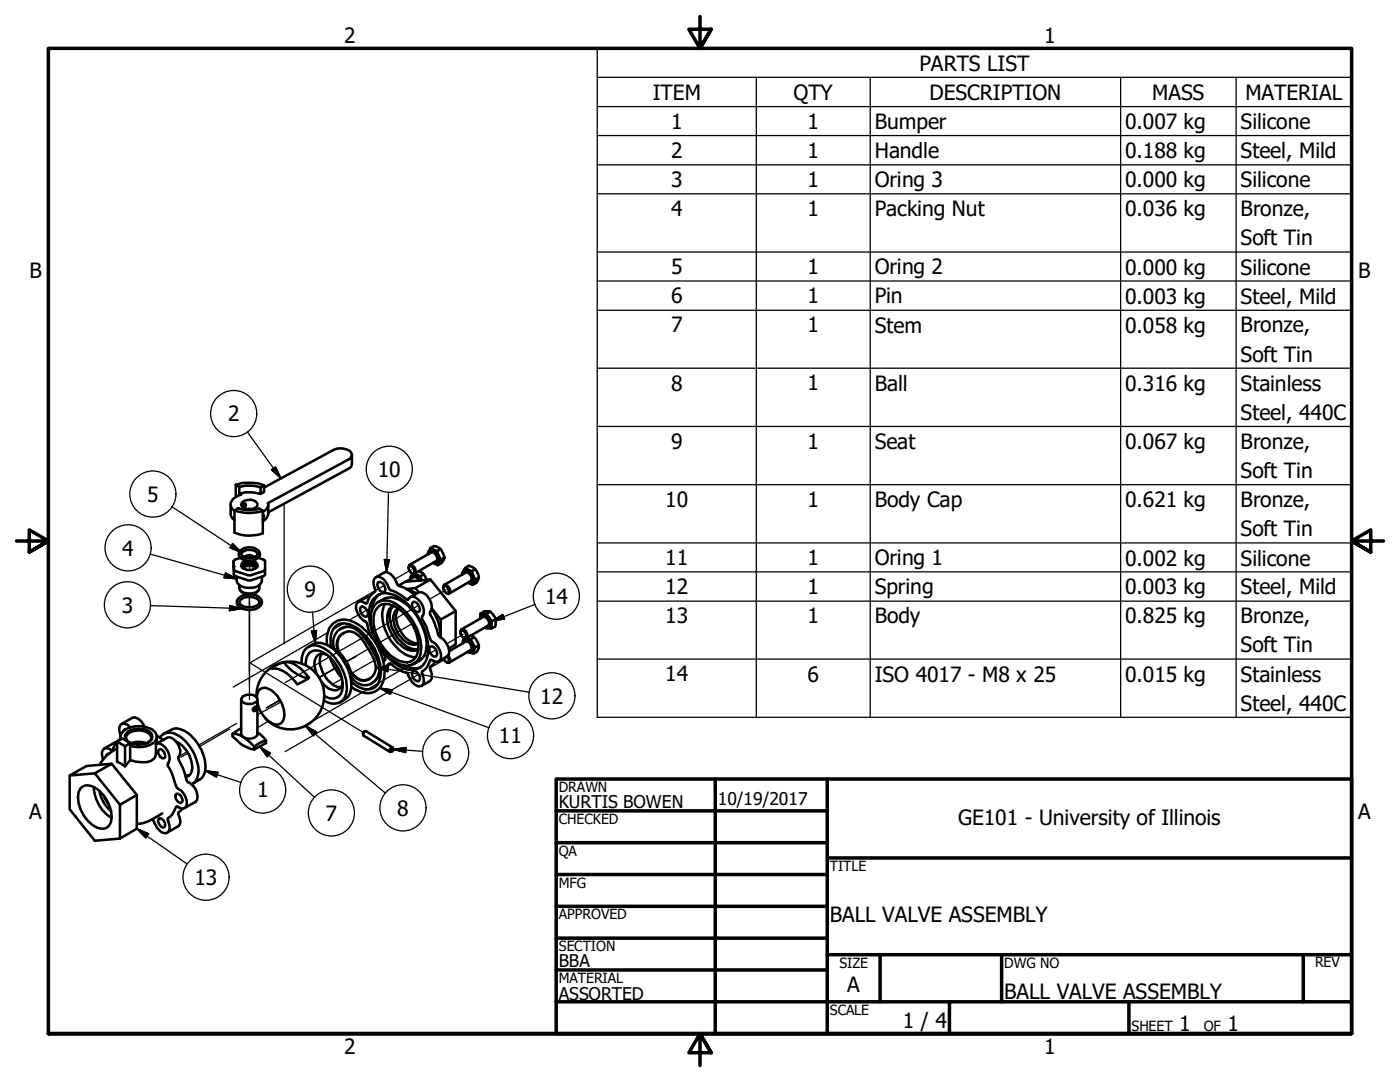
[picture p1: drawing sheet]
<svg xmlns="http://www.w3.org/2000/svg" width="279mm" height="216mm" viewBox="0 0 279 216" stroke-linecap="round" stroke-linejoin="round" font-family="sans-serif">
<!-- layer: Tweak Trail (ANSI) -->
<g fill="none" stroke="#000" stroke-width=".25">
<path d="M49.8 110.6v.8M49.8 111.9v1.8M49.8 118.6v2.6M56.7 100.5v28M76.6 116.8l-26.6 15.4M82.1 113.7l-3.3 1.9M89 117.7l-3.3 1.9M49.8 135.9v-.6v4.3M49.8 132.2l22.7 14M49.8 121.7v14.8M55.8 139.7h.1M55.9 139.7l-2.8 1.6"/>
<path d="M55.9 139.7l-2.6 1.5M65.4 126.2l-18.9 10.9M67.3 133.1l-3.6 2.1 1.8-1.1M68.3 135.4l-1.9 1.1M68.6 124.4l-2.1 1.2M71 131l-1.8 1M71.2 130.9l-2 1.1M73.2 121.7l-3.5 2.1M73.5 129.5l-4.3 2.5M74.5 129l-.3 .2M74.7 131.8l-4.4 2.5M75.5 131.3l-.2 .1"/>
<path d="M76.6 130.6l-.4 .3M82.2 124.5l-7.1 4.1M83.6 120.8l-26.7 15.4M83.6 134.6l-26.7 15.4M87 129.7l-26.7 15.4M89 131.4l-3.2 1.9M92.5 126.6l-3.3 1.9M37.4 150l-1.6 .9M37.5 150.3l-1.4 .8M45.8 145.5l-6 3.5M47.2 144.3l-7.5 4.4M53.6 143.9l-2.2 1.3"/>
<path d="M56.1 140.1l-4.7 2.5"/>
</g>
<!-- layer: Visible (ANSI) -->
<g fill="none" stroke="#000" stroke-width=".51">
<path d="M47.1 96.7a9.2 9.2 0 0 1 5.6 .1M47.8 98.5l1.2-.3h1.2l1.8 .4M47.8 97.2l1.2-.3h1.2l1.8 .3M47.8 97.2l-.7-.5v2.4M47.8 98.5l.3 .2-.5 .2a2.12 2.12 0 0 0-1.6 1.8 1.73 1.73 0 0 0 .8 1.3M47.8 97.2v1.3M52 97.2l.7-.4v1.4l-.7 .4M52 97.2v1.4M52.7 97.3l13.7-7.4a3.2 3.2 0 0 1 3.6 .3 .98 .98 0 0 1-.5 1.5l-16 8.7a1.61 1.61 0 0 1-1 1.8M70.2 90.7v1.9a1.04 1.04 0 0 1-.7 .9l-16 8.7M46 100.6v2.2l.3 .5 .5 .5M46.6 112v1"/>
<path d="M46.7 113.6l.4 .4 2.6 .8 2.8-.8 .4-.4M46.8 101.9l.8-.5 1.7 .4 1.9-.1 .6-.2 .7 .4M46.8 101.9a8.4 8.4 0 0 0 5.7 0M46.8 101.9v4.4a7.9 7.9 0 0 0 5.7 .1v-4.5M47.2 115.1a1.9 1.9 0 0 0 2.1 2.2 2.58 2.58 0 0 0 2.9-1.2l.1-1M47.5 119.5a3.4 3.4 0 0 1 4.6 0 1.19 1.19 0 0 1-.6 1.8 3.2 3.2 0 0 1-4.2-.8l-.1-.4zM47.8 116.7a1.5 1.5 0 0 0 1.7 1.7h.5a1.5 1.5 0 0 0 1.8-1.7M47.8 110a2.71 2.71 0 0 1 4 .2 1.32 1.32 0 0 1-1.3 1.6 2.59 2.59 0 0 1-2.8-.9l-.1-.3zM47.9 117.7a2.53 2.53 0 0 0 3.7 0M48 111.3l-1 .3-.4 .4M48.1 119.6a2.81 2.81 0 0 1 3.7 .4v.1a1.77 1.77 0 0 1-2 1.1 1.95 1.95 0 0 1-2-1.1zM48.3 101.1l.1-.1a.46 .46 0 0 1 .6-.5v.4l-.4 .4"/>
<path d="M48.3 100.3a2.06 2.06 0 0 1 3 .1 .87 .87 0 0 1-.9 1.1 1.79 1.79 0 0 1-2.3-.8zM48.3 112.8a2.14 2.14 0 0 1 3.1 .2 3.1 3.1 0 0 0-3.2 0zM48.4 113.3a2.61 2.61 0 0 1 2.7 0M48.4 110.2a2.18 2.18 0 0 1 3 .2 1.08 1.08 0 0 1-1.3 1 1.69 1.69 0 0 1-2-.8zM48.6 111.1a2.3 2.3 0 0 1 2.3 0M49.5 101.6h.6M49.5 111.9l-.4 .1a.83 .83 0 0 0-.9 .7 .83 .83 0 0 0 .8 .9 1.9 1.9 0 0 0 2.4-.7 1.12 1.12 0 0 0-1.4-1M51.6 111.3l1.2 .5 .1 2.8-.4 .4-2.6 .8-2.8-.8-.4-.3-.1-2.7M52.5 102.7a.4 .4 0 0 1 .2 .4 .4 .4 0 0 1-.2 .3M53.5 100.6v2.2a1.93 1.93 0 0 1-1 1.2M73.8 119.1h-.5l-1.7 1M74.4 119.7a3.5 3.5 0 0 1 4.6-.8 12.7 12.7 0 0 1 6.4 11.7 3.4 3.4 0 0 1-5.3 2.6 12.8 12.8 0 0 1-6.4-11.8l.2-.6z"/>
<path d="M75 115.2l1.6-.9a1.45 1.45 0 0 1 1.8 .6l.9 1.7 .3 .3a8.1 8.1 0 0 1 3.1 1.8M75.5 116.1a1.34 1.34 0 0 1 1.2 2 1.34 1.34 0 0 1-1.2-2zM75.6 118.6l-.6 .7a4.2 4.2 0 0 0-.8 2.7M79.6 116.8l1.3-.7 5-.5-3 1.7-1.8 .2M81.3 117.7l.9 .2 1 .5M81.5 113.3v-.1a.42 .42 0 0 1 .2-.5 .42 .42 0 0 1 .5 .1 1.09 1.09 0 0 1 .5 1.7l-.6-.2M81.7 113a.83 .83 0 0 1 .9 .4 .83 .83 0 0 1-.2 1 1.04 1.04 0 0 1-.7-1.4zM81.7 112.7l4.3-2.5a1.14 1.14 0 0 1 1.1 1.8l-4.4 2.4M81.9 119.2l1.5-1a2.2 2.2 0 0 1 2.4 1.5 2.58 2.58 0 0 1 0 2.7l.9 1.8 .8 2.6a4 4 0 0 1 2.1 3.6l-.3 .5-1.7 1.1M82 115.4a.69 .69 0 0 1 .5-.6 .69 .69 0 0 1 .7 .1l.7 .9M82.4 114.5l-.5 .7 .1 .3M82.4 114.7a1.31 1.31 0 0 1 1.7 1.1"/>
<path d="M82.8 114.4l1.1 .6M82.9 117.3l.7 .9M83.6 115.8l-.3-.4-.4-.3h-.3l-1.6 1M83.6 114a2.41 2.41 0 0 1 1.6 1.7M84.6 114.6l-.7 .4 .2 .8M85.5 110.6a.63 .63 0 0 1 .4-.8 .63 .63 0 0 1 .8 .2 1.63 1.63 0 0 1 .5 2.4l-.2 .1-.5-.2M85.8 109.9a1.38 1.38 0 0 1 1.8 1.1v.3a.88 .88 0 0 1-.4 1.1M85.9 109.3a1.37 1.37 0 0 1 2 .3l.3 .4a1.66 1.66 0 0 1-.8 2.8l-.9-.5M85.9 115.6l5 6.3M87.2 110l-1.3-.7-.6 1.1 .1 .2M87.9 109.6l-.7 .4 .7 1.7M88.5 117.3a.48 .48 0 0 1 .4-.7 1.29 1.29 0 0 1 .8 1.8 .46 .46 0 0 1-.7-.1"/>
<path d="M88.6 117a.87 .87 0 0 1 .8 .4 .87 .87 0 0 1-.1 1 .96 .96 0 0 1-.7-1.4zM88.6 116.7l4.4-2.5a1.14 1.14 0 0 1 .9 1.8l-4.2 2.4M88.7 111.3l-.8 .4-.5 1.1M92.7 113.9a1.31 1.31 0 0 1 1.7 1l.2 1-.4 .4M92.8 113.3l.7-.4a2.35 2.35 0 0 1 2 2.6 1.87 1.87 0 0 1-1.2 1.2l-.9-.4 .3 .1a.63 .63 0 0 0 .7-.2 .63 .63 0 0 0 0-.7 1.63 1.63 0 0 0-1.8-1.6l-.2 .7M94.1 114l-1.3-.7-.6 1.1 .1 .2M94.9 113.6l-.8 .4 .8 1.7M95.6 115.3l-.7 .4-.6 1M48.1 139.6v6.8a1.79 1.79 0 0 0 2.6 .8l.7-.5v-7.1M48.4 139.1a2.1 2.1 0 0 1 3 .3 1.08 1.08 0 0 1-1.2 1.1h-.8l-.7-.2a.68 .68 0 0 1-.6-.5 .68 .68 0 0 1 .3-.7zM51.2 139.2a1.59 1.59 0 0 1 .7-1.6 1.59 1.59 0 0 1 1.7-.1 6.1 6.1 0 0 1 3.1 5.6 1.59 1.59 0 0 1-1 1.4 1.59 1.59 0 0 1-1.7-.4 6.6 6.6 0 0 1-2.6-3.8M56.6 132.1a5.5 5.5 0 0 0-2.4 1.3 5.4 5.4 0 0 1 4.7 2.6l.4 .5 2.4-1.2a6.8 6.8 0 0 1-5.1-3.2 4.6 4.6 0 0 1 4.1 2l1 1.2"/>
<path d="M60.2 132.4a3 3 0 0 1 2.2-3.6 6.5 6.5 0 0 1 5.2 3.5 7.6 7.6 0 0 1 1.4 6.5 2.73 2.73 0 0 1-4.4 1M61 132.7a2.34 2.34 0 0 1 2.2-2.9 6.9 6.9 0 0 1 4.8 4.7 4.6 4.6 0 0 1-.2 4.3 2.3 2.3 0 0 1-3.1 .1M61.5 129.1a3.3 3.3 0 0 1 4.3-.1 9.6 9.6 0 0 1 4.2 8.6 3.1 3.1 0 0 1-2.1 2.5M63 134.2a6.8 6.8 0 0 0-7.7-1.7 6.8 6.8 0 0 0-4.1 6.6M63 134.2l.6 .9 .9 1.9M64.1 136a3.2 3.2 0 0 0 3.3 1.7 1.59 1.59 0 0 0 1-1.6M64.2 130.4a4 4 0 0 0 .3 4 5.2 5.2 0 0 0 3.1 2.7h.5M64.5 137a6.8 6.8 0 0 1-3.3 7.7 6.8 6.8 0 0 1-8.3-1.4M65.2 130.6a1.68 1.68 0 0 0-1.8 .2 1.68 1.68 0 0 0-.7 1.6l.2 1.1 .3 1.1M65.3 128.7a4.5 4.5 0 0 1 2-4.8 4.6 4.6 0 0 1 4.5 .9 12.1 12.1 0 0 1 4.9 10.1 3.4 3.4 0 0 1-5.1 3l-1.5-.9M65.8 129a7.4 7.4 0 0 1 4.3 7.4M65.8 131.1a12.9 12.9 0 0 0 2.5 4.2"/>
<path d="M66 129.1a4.8 4.8 0 0 1 .9-4.1 3.1 3.1 0 0 1 3.8 0 11.1 11.1 0 0 1 5.2 9.7 2.63 2.63 0 0 1-1.2 2.5 2.63 2.63 0 0 1-2.8 0l-1.7-1.1M66.7 129.4a3 3 0 0 1 .9-3.6 3 3 0 0 1 3.7 0 15.1 15.1 0 0 1 4.3 7.2 2.98 2.98 0 0 1-1.7 3.5 2.98 2.98 0 0 1-3.7-1.2M67.4 129.9a2.64 2.64 0 0 1 1.1-3.5 2.64 2.64 0 0 1 3.6 1l1.9 2.9a4.5 4.5 0 0 1 .7 4.1 2.43 2.43 0 0 1-4.2 .3l-.5-.5M68 125.5a3.2 3.2 0 0 1 4.5 1.2 14.6 14.6 0 0 1 3.3 6.6 3.2 3.2 0 0 1-1.6 3M68.6 126.3a2.77 2.77 0 0 0-.9 3.9M70 133.9l.4 .5a2.75 2.75 0 0 0 2.6 1.3l.7-.3M72.1 121a1.48 1.48 0 0 1 1.2 1.9 1.15 1.15 0 0 1-1.4-1.3v-.3zM74.1 127.1l-.6-1.7a1.66 1.66 0 0 0-1.2-1.8 3.5 3.5 0 0 1-1.2-3 1.07 1.07 0 0 1 1.9-.2l.3-.1a3.6 3.6 0 0 1 1.6-2.3 3.6 3.6 0 0 1-.2-2.6 1.09 1.09 0 0 1 1.8 .1l.8 1.1 .6 1.1a13.6 13.6 0 0 1 3.5 2 1.06 1.06 0 0 1 .9-.7 1.06 1.06 0 0 1 1 .5 2.81 2.81 0 0 1 .9 3.7l.1 .4a11.2 11.2 0 0 1 1.6 3.9l.1 .4a3.3 3.3 0 0 1 1.8 3.8 1.07 1.07 0 0 1-1.6 0l-.3-.1-.3 .7a3 3 0 0 1-1.4 1.7 3.6 3.6 0 0 1 .2 2.6 1.09 1.09 0 0 1-1.7-.1l-.7-.7-.8-1.5-2-.9-1.3-1-.7 .5-.6 .1M74.7 129.3l-.2 .5M74.8 120.7a3.2 3.2 0 0 1 4.5 0 11 11 0 0 1 4.7 9.2 2.9 2.9 0 0 1-4.1 2.7 10.6 10.6 0 0 1-5.8-10.4zM75.4 121.2a2.18 2.18 0 0 1 2.6-.5 9.3 9.3 0 0 1 5.4 7.3 3.7 3.7 0 0 1-1.2 3.9 4.1 4.1 0 0 1-4.2-1 10.3 10.3 0 0 1-3.5-7.8 2.84 2.84 0 0 1 .9-1.9zM75.4 120.1a3.7 3.7 0 0 1 4.9-.1 11.1 11.1 0 0 1 4.8 9.1 3.7 3.7 0 0 1-2.5 3.4"/>
<path d="M75.7 132.5l.2 .1M75.8 129.9a1.34 1.34 0 0 1 1 1.9l-.3 .2M76.8 120.5a6.8 6.8 0 0 0 .6 6.3 7.7 7.7 0 0 0 5.1 4.3h.5M78 132.5l-.8 .3M78.5 120.8a2.16 2.16 0 0 0-1.2 2.3 7.5 7.5 0 0 0 4.1 6.6 2.12 2.12 0 0 0 2.1-.2 3.9 3.9 0 0 1-3.7-1.7 6.7 6.7 0 0 1-1.8-6.3l.5-.6M79.5 121.4a2.52 2.52 0 0 0-.8 3.1 5.7 5.7 0 0 0 3.4 4.1 1.37 1.37 0 0 0 1.4-.3M79.6 121.5l-.3 .3a4.6 4.6 0 0 0 .9 4.6 4.3 4.3 0 0 0 2.9 1.9h.4M80.4 132.7l1.6 .6a3.1 3.1 0 0 0 2-.2M82.3 134a.76 .76 0 0 1 1.1 .4l.2 .3a.85 .85 0 0 1-.2 1.3 1.56 1.56 0 0 1-1.1-2zM82.4 120.2a1.02 1.02 0 0 1 1.3 .9 .6 .6 0 0 1 .1 .7 .6 .6 0 0 1-.6 .3 1.44 1.44 0 0 1-.8-1.9zM85.8 129.1a1.19 1.19 0 0 1 1.4 1.3l-.2 .6a1.4 1.4 0 0 1-1.2-1.9zM86.2 121.5a10.4 10.4 0 0 1 1.7 5.5"/>
<path d="M86.2 121.4l1.7 2.2v3.4M86.9 132l-1.1 1.2a3.7 3.7 0 0 1 .2 2.4l-.3 .4-1.6 .8M87.9 123.6l3-1.7v6.7l-1.4 .8M87.9 127v.2M89.3 131l.1 .2a.52 .52 0 0 1 .2 .6 .52 .52 0 0 1-.4 .3l-.6-.4-.1-.3M89.4 130.7l.3 .6 .2 .5a.45 .45 0 0 1-.4 .5 .45 .45 0 0 1-.5-.2M89.7 129.9l3.3-1.9a1.14 1.14 0 0 1 .9 1.7l-4.2 2.5M91.9 126.2l.1-.5a1.02 1.02 0 0 1 1.3 1.2 .44 .44 0 0 1-.5 .5l-.2-.1M92 125.9a.84 .84 0 0 1 .9 .4 .84 .84 0 0 1-.1 1 1.04 1.04 0 0 1-.8-1.4zM92.1 125.6l4.3-2.5a1.14 1.14 0 0 1 1 1.7l-4.3 2.5 .8 .3 .9 1.6M92.4 128.3l.1-.3a.63 .63 0 0 1 .5-.5 .63 .63 0 0 1 .6 .3 1.93 1.93 0 0 1 .7 2.2 .61 .61 0 0 1-.9 0M92.5 127.2l.1 .1"/>
<path d="M92.6 127.3l-.3 1.1M92.7 127.6a1.31 1.31 0 0 1 1.7 1.1l.2 .4a.77 .77 0 0 1-.4 1M93.9 126.9a2.22 2.22 0 0 1 1.5 2.8l-.2 .3-.7 .4-1.2-.3M94.6 127.1l-.7 .5M95.6 128.8l-.8 .4-.3 1.2M95.9 122.4l-.1 1a.76 .76 0 0 1 .6-.7 .76 .76 0 0 1 .9 .4l.4 .6a1.11 1.11 0 0 1-.2 1.6l-.7-.1M96.1 122.7a1.31 1.31 0 0 1 1.8 1.1 .95 .95 0 0 1-.3 1.4M97.1 122.5l1.1 1.5-.2 1.4-1.2-.1v-.1M97.9 122l-.8 .5-1.2-.1a1.71 1.71 0 0 1 2.8 .7 2.04 2.04 0 0 1 .1 1.9l-.8 .4M98.9 123.6l-.7 .4M13.9 154.7v6.8l5 6.3 5-.5 3.4-1.9v-6.8l-3.4 2v6.7M16.1 157.3a2.46 2.46 0 0 1 3.3 .2 7.3 7.3 0 0 1 2.8 6.5 1.86 1.86 0 0 1-2.8 1.2 7 7 0 0 1-3.7-7.1z"/>
<path d="M18.7 157a7.5 7.5 0 0 0 3.6 6.2M19.9 157.9a6.3 6.3 0 0 0 2.3 3.9M20.1 152.5v.1M20.7 158.8l1.1 1.8M21.7 150.4l-.3 .1-.2 .3M22.3 152.4l-5 .4-3.4 1.9 5-.4M23.3 148.1h-.4l-2.1 1.3M23.4 148l1.6 .9v4l-1.6-.9zM23.4 148l1-.7 1.6 1M23.4 148l-1 1.7a1.19 1.19 0 0 0-2 .1l-.1 .6 .3 1.2M23.4 149.4a6.8 6.8 0 0 0-3.5 3.2M24.1 147.4l-.7 .5"/>
<path d="M24.1 147v.6M24.1 147.5a2.05 2.05 0 0 1 1.9-2.3 5.1 5.1 0 0 1 4.7 .7 1.43 1.43 0 0 1 .6 1.3 1.43 1.43 0 0 1-.9 1.2 5.9 5.9 0 0 1-4.4 .4M24.3 144.5l2.1-1.2a1.81 1.81 0 0 1 2 .9l.4 .8M25 148.9l1-.6v3.4M25.1 145.5l-.3 .1-.1 .2M25.3 146.2a3.8 3.8 0 0 1 4.9 .2 1.29 1.29 0 0 1-1 1.9 3.9 3.9 0 0 1-4-.6 1.06 1.06 0 0 1 .1-1.5zM25.8 148.1a1.03 1.03 0 0 1-.7-1 1.03 1.03 0 0 1 .8-.9 3.7 3.7 0 0 1 4.1 .4 .97 .97 0 0 1-.5 1.5M26 151.7l-1 1.2M26 145.2a1.39 1.39 0 0 0-2-.5l-.2 1 .3 1M26.1 148.3l1.3-.3 1.4 .1 .4 .2M26.6 148.5l.8-.2 1.3 .2M27.3 158.6l-5-6.2-3.4 1.9 5 6.3"/>
<path d="M31.1 148.5v1.8a2.05 2.05 0 0 1-2.5 1.8l-1.3-.1-1.3-.3M31.1 148.5a2.04 2.04 0 0 1 2.4 1.4 2.68 2.68 0 0 1 0 2.8l.9 1.7 .9 2.8a3.3 3.3 0 0 1 1.8 3.8l-.2 .2a1.57 1.57 0 0 1-1.6-.3l-.4 .7a3.5 3.5 0 0 1-1.4 1.8 3.6 3.6 0 0 1 .2 2.5 1.29 1.29 0 0 1-2.1-.4l-.3-.3-.6-1.4-.3-.3M31.1 148.5l2.2-1.2a1.4 1.4 0 0 1 1.8 .7 2.41 2.41 0 0 1 .5 3.1 1.66 1.66 0 0 0 .5 1.3l1.3 3.6a3.3 3.3 0 0 1 1.9 3.6l-.3 .4-2.2 1.2M31.2 146.7l1.3 .9M31.3 147v1.4M31.7 149.7a.68 .68 0 0 1 1.1 .5l.1 .2a.61 .61 0 0 1-.1 .9 1.14 1.14 0 0 1-1.1-1.6zM31.9 147.2a2.4 2.4 0 0 1 3.4-.6 9 9 0 0 1 4.3 7.5l-.1 .6a2.34 2.34 0 0 1-1.3 1.8M32.6 146.4a3.7 3.7 0 0 1 3.3-.9 8.2 8.2 0 0 1 5.1 6.8 3.4 3.4 0 0 1-2.6 4.1M35.1 148a5.6 5.6 0 0 1 3.1 6.2 1.62 1.62 0 0 1-1.1 .9M35.1 158.5a.98 .98 0 0 1 1.3 .9 .51 .51 0 0 1-.2 .7 .51 .51 0 0 1-.7-.1l-.4-.6-.1-.5zM37.8 154.7h-.8M46.4 146.4v.5a7 7 0 0 0 4.3 2.6"/>
<path d="M48.1 145.4l-1.7 1a5.8 5.8 0 0 1 4.3 2.6l1.4-.9 1-.3-.8-1-.9-.7M50.7 149v.5M50.9 141a.41 .41 0 0 1 .3 .4 .41 .41 0 0 1-.3 .5h-.2l-.2-.2v-.2zM51.4 140.3v.2M53.1 147.8v.5l-2.4 1.2M72.8 145.9l-.3 .6M78 149.5l.3-.2a.36 .36 0 0 1 .1 .4 .36 .36 0 0 1-.4 .2zM78.4 149.2l-5.3-3.3a.6 .6 0 0 0-.6 .8l5.4 3.4M78.5 149.5l-.1-.2a.44 .44 0 0 0-.6 .2 .44 .44 0 0 0 .2 .6l.2-.2M30.4 163.5l-2 .8-1.1 .1M31.7 163.3a1.14 1.14 0 0 1 1.1 1.7 .89 .89 0 0 1-1.1-.7 .76 .76 0 0 1 0-1zM32.4 162.3l-2 1.2"/>
<path d="M36.4 161.4l-.8 .9a2.59 2.59 0 0 1 .1 2.5l-2.3 1.3"/>
</g>
<g fill="#000">
<circle cx="46.6" cy="113" r=".25"/>
<circle cx="32.5" cy="147.6" r=".25"/>
<circle cx="30.4" cy="163.5" r=".25"/>
</g>
<!-- layer: Symbol (ANSI) -->
<g fill="none" stroke="#000" stroke-width=".25">
<path d="M119.2 15.4v-5.7h150.5v5.7M119.2 15.4h150.5v5.9M119.2 15.4v127.7h150.5v-121.8M150.9 15.4v127.7M173.7 15.4v127.7M223.6 15.4v127.7M246.7 15.4v127.7M119.2 21.3h150.5M119.2 27.1h150.5M119.2 32.9h150.5M119.2 38.7h150.5M119.2 50.3h150.5"/>
<path d="M119.2 56.1h150.5M119.2 61.9h150.5M119.2 73.5h150.5M49.3 86.2l6.8 9.2M54.2 93.7l.8-.5 1.1 2.2zM77.5 98.2l-.3 16M119.2 85.1h150.5M119.2 96.7h150.5M30 110.6l17.2 4.9M34.3 101.1l14 9.2M45 114.3l2.2 1.2-2.5-.2zM46.4 108.5l1.9 1.8-2.4-1z"/>
<path d="M76.7 111.6l1 .1-.5 2.5zM119.2 108.3h150.5M119.2 114.1h150.5M119.2 120h150.5M30 120.8l18.3 .6M45.8 120.8l2.5 .6-2.5 .5zM62.2 125.9l1-.1-.3 2.5zM62.4 122.1l.5 6.2M75 133.2l2.5-.2-.1 1zM75 133.2l30.6 4.9M75.8 137.3l2.5 .4-.4 .9zM75.8 137.3l21.8 7.9"/>
<path d="M98.2 124l2.1-1.4 .4 .9zM106.8 120.6l-8.6 3.4M119.2 131.5h150.5M41 153.8l2.5 .3-.3 1zM41 153.8l7.1 2.3M51.8 149l2.2 1.3-.7 .7zM51.8 149l11 10.1M61 144.8l2.2 1.2-.7 .8zM61 144.8l15.9 13.4M78.5 149.5l2.5-.3v1zM78.5 149.5l5.9 .4M27.3 165.4l2.4 1-.6 .8z"/>
<path d="M27.3 165.4l10 7"/>
<circle cx="30.5" cy="98.6" r="4.6"/>
<circle cx="46.6" cy="82.5" r="4.6"/>
<circle cx="77.7" cy="93.6" r="4.6"/>
<circle cx="25.6" cy="109.3" r="4.6"/>
<circle cx="61.9" cy="117.6" r="4.6"/>
<circle cx="111" cy="119" r="4.6"/>
<circle cx="25.4" cy="120.7" r="4.6"/>
<circle cx="110.1" cy="138.8" r="4.6"/>
<circle cx="52.4" cy="157.6" r="4.6"/>
<circle cx="88.9" cy="150.2" r="4.6"/>
<circle cx="101.9" cy="146.8" r="4.6"/>
<circle cx="41.1" cy="175" r="4.6"/>
<circle cx="66.1" cy="162.2" r="4.6"/>
<circle cx="80.4" cy="161.2" r="4.6"/>
</g>
<!-- layer: Border (ANSI) -->
<g fill="none" stroke="#000" stroke-width=".7">
<path d="M139.7 3.3v6.4l-2.2-3.9h4.4l-2.2 3.9 2.2-3.9M3.3 107.9h6.4l-3.9-2.2v4.5l3.9-2.3-3.9 2.3M276.1 107.9h-6.4l3.9-2.2v4.5l-3.9-2.3 3.9 2.3M111 155.4h158.7v50.8h-158.7zM142.7 155.4v50.8M165.1 155.4v50.8M111 161.8h54.1M111 168.1h54.1M111 174.5h54.1M165.1 171.2h104.6M111 180.8h54.1M111 187.2h54.1"/>
<path d="M111 193.5h54.1M111 199.9h158.7M165.1 190.5h104.6M175.6 190.5v9.4M189.5 199.9v6.3M199.9 190.5v9.4M225.3 199.9v6.3M260.1 190.5v9.4M9.7 206.2v-196.5h260v196.5h-260h260M141.9 210.1l-2.2-3.9 2.2 3.9h-4.4l2.2-3.9v6.4"/>
</g>
<!-- layer: Symbol (ANSI) -->
<g fill="#000" stroke="#000" stroke-width=".25">
<path d="M54.2 93.7l1.9 1.7zM54.2 93.7l.8-.5 1.1 2.2zM44.7 115.3l2.5 .2zM45 114.3l2.2 1.2-2.5-.2zM45.9 109.3l2.4 1zM46.4 108.5l1.9 1.8-2.4-1zM76.7 111.6l.5 2.6zM76.7 111.6l1 .1-.5 2.5zM45.8 121.9l2.5-.5zM45.8 120.8l2.5 .6-2.5 .5zM62.2 125.9l.7 2.4zM62.2 125.9l1-.1-.3 2.5z"/>
<path d="M75 133.2l2.5-.2zM75 133.2l2.5-.2-.1 1zM75.8 137.3l2.5 .4zM75.8 137.3l2.5 .4-.4 .9zM98.2 124l2.1-1.4zM98.2 124l2.1-1.4 .4 .9zM41 153.8l2.5 .3zM41 153.8l2.5 .3-.3 1zM51.8 149l2.2 1.3zM51.8 149l2.2 1.3-.7 .7zM61 144.8l2.2 1.2zM61 144.8l2.2 1.2-.7 .8z"/>
<path d="M78.5 149.5l2.5-.3zM78.5 149.5l2.5-.3v1zM27.3 165.4l2.4 1zM27.3 165.4l2.4 1-.6 .8z"/>
</g>
<g font-size="4.2">
<text x="68.7" y="8.6">2</text>
<text x="208.4" y="8.6">1</text>
<text x="183.5" y="14.1">PARTS LIST</text>
<text x="130.3" y="19.9">ITEM</text>
<text x="158.4" y="19.9">QTY</text>
<text x="185.5" y="19.9">DESCRIPTION</text>
<text x="229.9" y="19.9">MASS</text>
<text x="248.5" y="19.9">MATERIAL</text>
<text x="133.9" y="25.7">1</text>
<text x="161.2" y="25.7">1</text>
<text x="174.6" y="25.7">Bumper</text>
<text x="224.5" y="25.8">0.007 kg</text>
<text x="247.6" y="25.8">Silicone</text>
<text x="133.9" y="31.5">2</text>
<text x="161.2" y="31.5">1</text>
<text x="174.6" y="31.6">Handle</text>
<text x="224.5" y="31.6">0.188 kg</text>
<text x="247.6" y="31.6">Steel, Mild</text>
<text x="133.9" y="37.3">3</text>
<text x="161.2" y="37.3">1</text>
<text x="174.6" y="37.3">Oring 3</text>
<text x="224.5" y="37.3">0.000 kg</text>
<text x="247.6" y="37.3">Silicone</text>
<text x="133.9" y="43.1">4</text>
<text x="161.2" y="43.1">1</text>
<text x="174.6" y="43.2">Packing Nut</text>
<text x="224.5" y="43.2">0.036 kg</text>
<text x="247.6" y="43.1">Bronze,</text>
<text x="247.6" y="48.9">Soft Tin</text>
<text x="5.9" y="55.5">B</text>
<text x="133.9" y="54.7">5</text>
<text x="161.2" y="54.7">1</text>
<text x="174.6" y="54.7">Oring 2</text>
<text x="224.5" y="54.8">0.000 kg</text>
<text x="247.6" y="54.8">Silicone</text>
<text x="271.1" y="55.5">B</text>
<text x="133.9" y="60.5">6</text>
<text x="161.2" y="60.5">1</text>
<text x="174.6" y="60.5">Pin</text>
<text x="224.5" y="60.6">0.003 kg</text>
<text x="247.6" y="60.6">Steel, Mild</text>
<text x="133.9" y="66.3">7</text>
<text x="161.2" y="66.3">1</text>
<text x="174.6" y="66.4">Stem</text>
<text x="224.5" y="66.4">0.058 kg</text>
<text x="247.6" y="66.3">Bronze,</text>
<text x="133.9" y="78">8</text>
<text x="161.2" y="77.9">1</text>
<text x="174.6" y="78">Ball</text>
<text x="224.5" y="78">0.316 kg</text>
<text x="247.6" y="72.1">Soft Tin</text>
<text x="247.6" y="78">Stainless</text>
<text x="247.6" y="83.8">Steel, 440C</text>
<text x="45.5" y="84.1">2</text>
<text x="133.9" y="89.5">9</text>
<text x="161.2" y="89.5">1</text>
<text x="174.6" y="89.5">Seat</text>
<text x="224.5" y="89.6">0.067 kg</text>
<text x="247.6" y="89.5">Bronze,</text>
<text x="75.4" y="95.2">10</text>
<text x="247.6" y="95.3">Soft Tin</text>
<text x="29.3" y="100.1">5</text>
<text x="132.8" y="101.2">10</text>
<text x="161.2" y="101.2">1</text>
<text x="174.6" y="101.2">Body Cap</text>
<text x="224.5" y="101.2">0.621 kg</text>
<text x="247.6" y="101.2">Bronze,</text>
<text x="247.6" y="106.9">Soft Tin</text>
<text x="24.4" y="110.9">4</text>
<text x="132.8" y="112.8">11</text>
<text x="161.2" y="112.8">1</text>
<text x="174.6" y="112.8">Oring 1</text>
<text x="224.5" y="112.8">0.002 kg</text>
<text x="247.6" y="112.8">Silicone</text>
<text x="60.8" y="119.1">9</text>
<text x="132.8" y="118.6">12</text>
<text x="161.2" y="118.6">1</text>
<text x="174.6" y="118.6">Spring</text>
<text x="224.5" y="118.6">0.003 kg</text>
<text x="247.6" y="118.6">Steel, Mild</text>
<text x="24.3" y="122.2">3</text>
<text x="108.8" y="120.5">14</text>
<text x="132.8" y="124.4">13</text>
<text x="161.2" y="124.3">1</text>
<text x="174.6" y="124.4">Body</text>
<text x="224.5" y="124.4">0.825 kg</text>
<text x="247.6" y="124.3">Bronze,</text>
<text x="247.6" y="130.2">Soft Tin</text>
<text x="132.8" y="136">14</text>
<text x="161.2" y="136">6</text>
<text x="174.6" y="136">ISO 4017 - M8 x 25</text>
<text x="224.5" y="136">0.015 kg</text>
<text x="247.6" y="136">Stainless</text>
<text x="107.8" y="140.4">12</text>
<text x="247.6" y="141.9">Steel, 440C</text>
<text x="99.6" y="148.3">11</text>
<text x="87.8" y="151.8">6</text>
<text x="51.3" y="159.1">1</text>
<text x="5.8" y="163.4">A</text>
<text x="65" y="163.8">7</text>
<text x="79.2" y="162.8">8</text>
<text x="191.2" y="164.5">GE101 - University of Illinois</text>
<text x="271" y="163.4">A</text>
<text x="38.8" y="176.6">13</text>
<text x="165.6" y="183.9">BALL VALVE ASSEMBLY</text>
<text x="169.1" y="198">A</text>
<text x="200.4" y="199.3">BALL VALVE ASSEMBLY</text>
<text x="180.1" y="205.1">1 / 4</text>
<text x="235.3" y="205.7">1</text>
<text x="245" y="205.7">1</text>
<text x="68.7" y="210.3">2</text>
<text x="208.4" y="210.3">1</text>
</g>
<g font-size="3.5">
<text x="111.5" y="161.2">KURTIS BOWEN</text>
<text x="143.3" y="160.7">10/19/2017</text>
<text x="111.5" y="193">BBA</text>
<text x="111.5" y="199.5">ASSORTED</text>
</g>
<g font-size="2.8">
<text x="111.5" y="158">DRAWN</text>
<text x="111.5" y="164.4">CHECKED</text>
<text x="111.5" y="170.8">QA</text>
<text x="165.6" y="173.7">TITLE</text>
<text x="111.5" y="177.1">MFG</text>
<text x="111.5" y="183.5">APPROVED</text>
<text x="111.5" y="189.7">SECTION</text>
<text x="111.5" y="196.2">MATERIAL</text>
<text x="167.5" y="193.1">SIZE</text>
<text x="200.4" y="193.1">DWG NO</text>
<text x="262.4" y="193">REV</text>
<text x="165.6" y="202.5">SCALE</text>
<text x="225.8" y="205.7">SHEET</text>
<text x="240.2" y="205.7">OF</text>
</g>
</svg>
